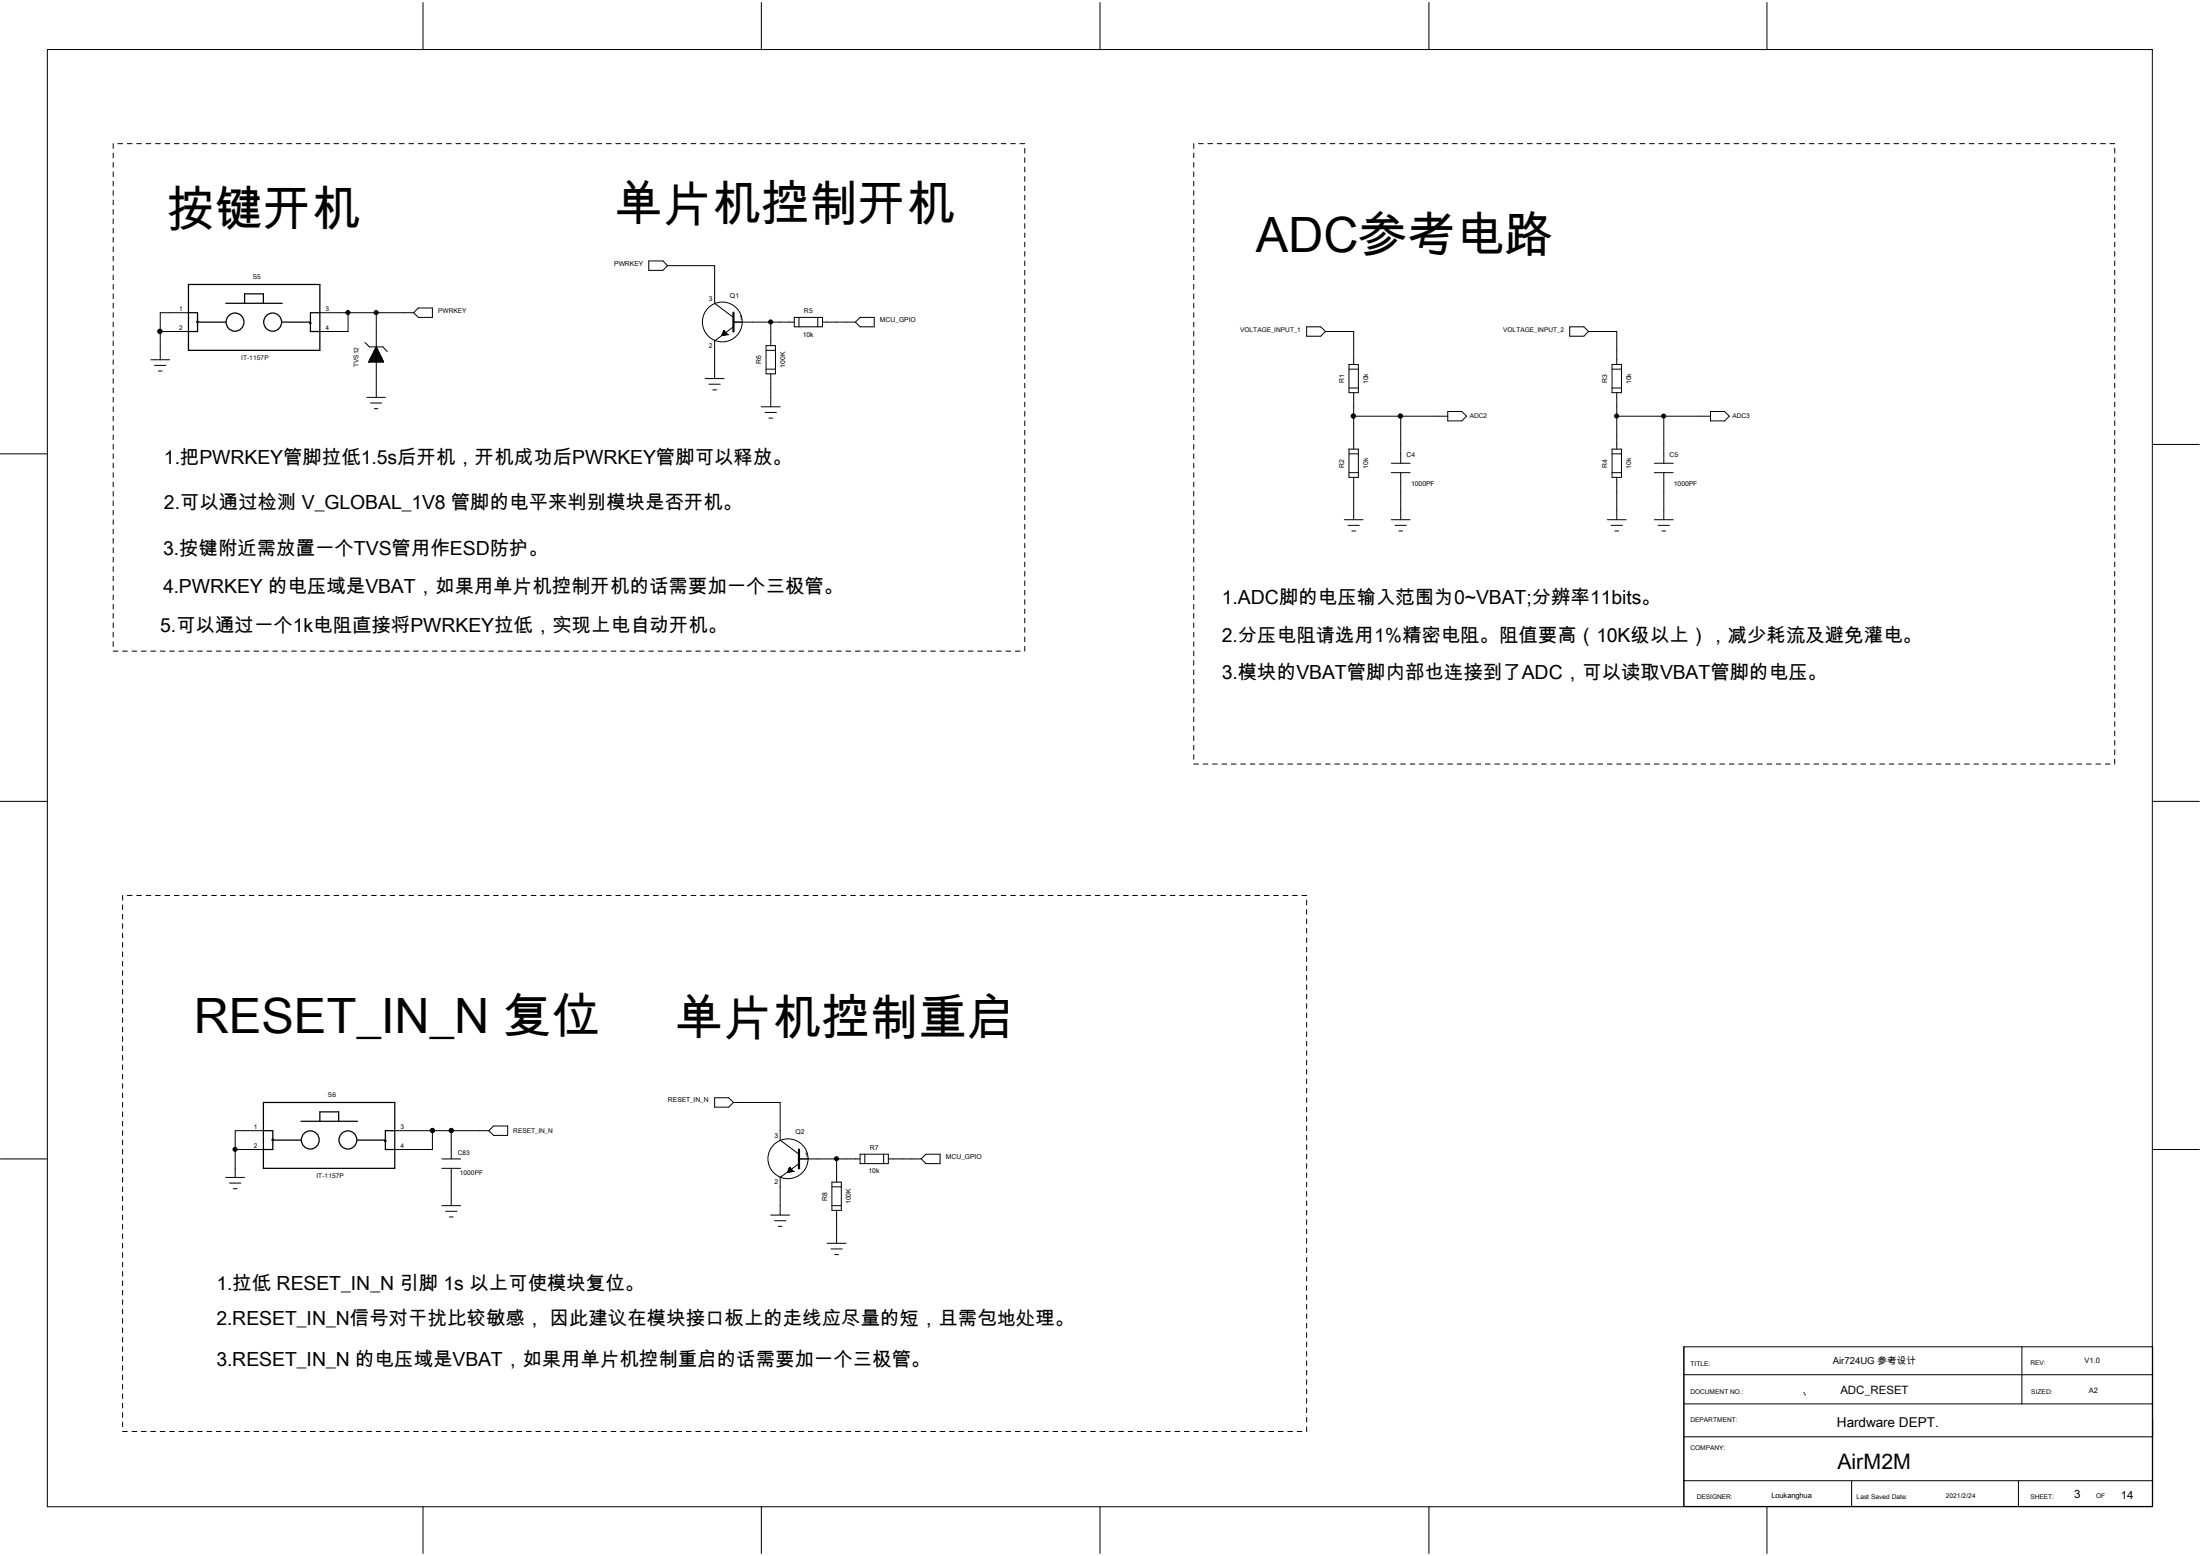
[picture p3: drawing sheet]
<svg xmlns="http://www.w3.org/2000/svg" width="297mm" height="210mm" viewBox="0 0 297 210" stroke-linecap="round" stroke-linejoin="round" font-family="sans-serif">
<g fill="none" stroke="#000" stroke-width=".14">
<path d="M6.4 6.7h284.2v196.7h-284.2zM15.3 19.4v.6M15.9 19.4h.7M17.2 19.4h.6M18.5 19.4h.6M19.7 19.4h.7M21 19.4h.6M22.3 19.4h.6M23.5 19.4h.7M24.8 19.4h.6M26 19.4h.7M27.3 19.4h.6"/>
<path d="M28.6 19.4h.6M29.8 19.4h.7M31.1 19.4h.6M32.4 19.4h.6M33.7 19.4h.6M34.9 19.4h.7M36.2 19.4h.6M37.5 19.4h.6M38.7 19.4h.7M40 19.4h.6M41.3 19.4h.6M42.5 19.4h.7"/>
<path d="M43.8 19.4h.6M45.1 19.4h.6M46.4 19.4h.6M47.6 19.4h.7M48.9 19.4h.6M50.2 19.4h.6M51.4 19.4h.6M52.7 19.4h.6M53.9 19.4h.7M55.2 19.4h.6M56.5 19.4h.6M57.1 .3v6.4"/>
<path d="M57.7 19.4h.7M59 19.4h.6M60.3 19.4h.6M61.6 19.4h.6M62.8 19.4h.7M64.1 19.4h.6M65.4 19.4h.6M66.6 19.4h.7M67.9 19.4h.6M69.2 19.4h.6M70.4 19.4h.7M71.7 19.4h.6"/>
<path d="M73 19.4h.6M74.3 19.4h.6M75.5 19.4h.7M76.8 19.4h.6M78.1 19.4h.6M79.3 19.4h.7M80.6 19.4h.6M81.9 19.4h.6M83.1 19.4h.7M84.4 19.4h.6M85.7 19.4h.6M87 19.4h.6"/>
<path d="M88.2 19.4h.7M89.5 19.4h.6M90.8 19.4h.6M92 19.4h.7M93.3 19.4h.6M94.6 19.4h.6M95.8 19.4h.7M97.1 19.4h.6M98.4 19.4h.6M99.7 19.4h.6M100.9 19.4h.7M102.2 19.4h.6"/>
<path d="M102.8 .3v6.4M103.4 19.4h.7M104.7 19.4h.6M106 19.4h.6M107.2 19.4h.7M108.5 19.4h.6M109.8 19.4h.6M111 19.4h.7M112.3 19.4h.6M113.6 19.4h.6M114.9 19.4h.6M116.1 19.4h.7"/>
<path d="M117.4 19.4h.6M118.7 19.4h.6M119.9 19.4h.7M121.2 19.4h.6M122.5 19.4h.6M123.7 19.4h.7M125 19.4h.6M126.3 19.4h.6M127.6 19.4h.6M128.8 19.4h.7M130.1 19.4h.6M131.4 19.4h.6"/>
<path d="M132.6 19.4h.7M133.9 19.4h.6M135.2 19.4h.6M136.4 19.4h.7M137.7 19.4h.6M148.5 .3v6.4M161.2 19.4v.6M161.8 19.4h.6M163.1 19.4h.6M164.3 19.4h.7M165.6 19.4h.6M166.9 19.4h.6"/>
<path d="M168.1 19.4h.7M169.4 19.4h.7M170.7 19.4h.6M172 19.4h.6M173.2 19.4h.7M174.5 19.4h.6M175.8 19.4h.6M177 19.4h.7M178.3 19.4h.6M179.6 19.4h.6M180.8 19.4h.7M182.1 19.4h.7"/>
<path d="M183.4 19.4h.6M184.7 19.4h.6M185.9 19.4h.7M187.2 19.4h.6M188.5 19.4h.6M189.7 19.4h.7M191 19.4h.6M192.3 19.4h.6M192.9 .3v6.4M193.5 19.4h.7M194.8 19.4h.7M196.1 19.4h.6"/>
<path d="M197.4 19.4h.6M198.6 19.4h.7M199.9 19.4h.6M201.2 19.4h.6M202.4 19.4h.7M203.7 19.4h.6M204.9 19.4h.7M206.2 19.4h.6M207.5 19.4h.6M208.7 19.4h.7M210 19.4h.7M211.3 19.4h.6"/>
<path d="M212.6 19.4h.6M213.8 19.4h.7M215.1 19.4h.6M216.4 19.4h.6M217.6 19.4h.7M218.9 19.4h.6M220.2 19.4h.6M221.4 19.4h.7M222.7 19.4h.7M224 19.4h.6M225.3 19.4h.6M226.5 19.4h.7"/>
<path d="M227.8 19.4h.6M229 19.4h.7M230.3 19.4h.6M231.6 19.4h.6M232.8 19.4h.7M234.1 19.4h.6M235.4 19.4h.6M236.6 19.4h.7M237.9 19.4h.6M238.5 .3v6.4M239.2 19.4h.6M240.5 19.4h.6"/>
<path d="M241.7 19.4h.7M243 19.4h.6M244.3 19.4h.6M245.5 19.4h.7M246.8 19.4h.6M248.1 19.4h.6M249.3 19.4h.7M250.6 19.4h.6M251.9 19.4h.6M253.2 19.4h.6M254.4 19.4h.7M255.7 19.4h.6"/>
<path d="M257 19.4h.6M258.2 19.4h.7M259.5 19.4h.6M260.8 19.4h.6M262 19.4h.7M263.3 19.4h.6M264.6 19.4h.6M265.9 19.4h.6M267.1 19.4h.7M268.4 19.4h.6M269.7 19.4h.6M270.9 19.4h.7"/>
<path d="M272.2 19.4h.6M273.5 19.4h.6M274.7 19.4h.7M276 19.4h.6M277.3 19.4h.6M278.6 19.4h.6M279.8 19.4h.6M281.1 19.4h.6M282.3 19.4h.7M283.6 19.4h.6M284.9 19.4h.6M15.3 20.7v.6"/>
<path d="M15.3 21.9v.7M15.3 23.2v.6M15.3 24.5v.6M15.3 25.7v.7M15.3 27v.6M15.3 28.3v.6M15.3 29.5v.7M15.3 30.8v.7M15.3 32v.7M15.3 33.3v.7M15.3 34.6v.6M15.3 35.9v.6"/>
<path d="M15.3 37.1v.7M15.3 38.4v.6M15.3 39.7v.6M87.6 35.2h1.9l.6 .7-.6 .6h-1.9zM90.1 35.9h6.4v5l2.5 1.9M138.3 20v.7M138.3 21.3v.6M138.3 22.6v.6M138.3 23.8v.7M138.3 25.1v.6M138.3 26.4v.6M138.3 27.6v.7"/>
<path d="M138.3 28.9v.6M138.3 30.2v.6M138.3 31.5v.5M138.3 32.7v.6M138.3 34v.6M138.3 35.2v.7M138.3 36.5v.6M138.3 37.8v.6M138.3 39v.7M161.2 20.7v.6M161.2 21.9v.7M161.2 23.2v.6"/>
<path d="M161.2 24.5v.6M161.2 25.7v.7M161.2 27v.6M161.2 28.3v.6M161.2 29.5v.7M161.2 30.8v.7M161.2 32v.7M161.2 33.3v.7M161.2 34.6v.6M161.2 35.9v.6M161.2 37.1v.7M161.2 38.4v.6"/>
<path d="M161.2 39.7v.6M285.5 20v.7M285.5 21.3v.6M285.5 22.6v.6M285.5 23.8v.7M285.5 25.1v.6M285.5 26.4v.6M285.5 27.6v.7M285.5 28.9v.6M285.5 30.2v.6M285.5 31.5v.5M285.5 32.7v.6"/>
<path d="M285.5 34v.6M285.5 35.2v.7M285.5 36.5v.6M285.5 37.8v.6M285.5 39v.7M15.3 40.9v.7M15.3 42.2v.6M15.3 43.5v.6M15.3 44.7v.7M15.3 46v.7M15.3 47.3v.6M15.3 48.6v.6"/>
<path d="M15.3 49.8v.7M15.3 51.1v.6M15.3 52.4v.6M15.3 53.6v.7M15.3 54.9v.6M15.3 56.2v.6M15.3 57.4v.7M15.3 58.7v.7M15.3 60v.6M20.4 48.6h2.5M20.9 49.3h1.5M21.4 50.1h.5"/>
<path d="M21.6 44.7h3.8M25.4 42.2h-3.8v6.4M43.2 42.2h12.6M47 42.2v2.5h-3.8M49.3 46.2l.6 .6h1.8l.6 .7M49.5 53.6h2.5M50 54.4h1.5M50.5 55.2h.5M50.8 42.2v4.6M50.8 48.9v4.7M56.5 41.6h1.9v1.2h-1.9l-.7-.6zM95.2 51.1h2.5"/>
<path d="M95.7 51.9h1.5M96.2 52.6h.5M97.5 45.1h.7M97.5 45.2v.1M97.6 45h.5M97.6 44.9h.4M97.6 44.8v.5M97.7 44.7h.1M97.7 44.6h.1M97.7 44.6l.6 .6M97.7 44.6l-.2 .7 .8-.1M97.7 44.7v.6h-.2"/>
<path d="M97.9 44.8v.5M98 44.9v.3M98.1 45v.2M98.3 45.2h.1M99 43.5h8.2M99 44.1l-2.5 1.9v5.1M102.8 54.9h2.5M103.3 55.7h1.5M103.4 49.8h1.3M103.4 46.7h1.3v3.8h-1.3zM103.4 47.3h1.3M103.8 56.4h.5"/>
<path d="M104.1 43.5v3.2M104.1 50.5v4.4M107.2 42.8h3.8v1.3h-3.8zM107.9 42.8v1.3M110.4 42.8v1.3M111 43.5h4.5M116.1 42.8h1.9v1.3h-1.9l-.6-.6zM138.3 40.3v.6M138.3 41.6v.6M138.3 42.8v.7M138.3 44.1v.6M138.3 45.4v.6"/>
<path d="M138.3 46.7v.6M138.3 47.9v.7M138.3 49.2v.6M138.3 50.5v.6M138.3 51.7v.7M138.3 53v.6M138.3 54.3v.6M138.3 55.5v.7M138.3 56.8v.6M138.3 58.1v.6M138.3 59.4v.6M161.2 40.9v.7"/>
<path d="M161.2 42.2v.6M161.2 43.5v.6M161.2 44.7v.7M161.2 46v.7M161.2 47.3v.6M161.2 48.6v.6M161.2 49.8v.7M161.2 51.1v.6M161.2 52.4v.6M161.2 53.6v.7M161.2 54.9v.6M161.2 56.2v.6"/>
<path d="M161.2 57.4v.7M161.2 58.7v.7M161.2 60v.6M176.4 44.1h1.9l.6 .6-.6 .7h-1.9zM178.9 44.7h3.9v4.5M182.1 49.2h1.3v3.8h-1.3zM182.1 52.4h1.3M182.1 49.8h1.3M182.8 53v7.6M182.8 56.2h12.7M189.1 56.2v6.3M195.5 55.5h1.9l.6 .7-.6 .6h-1.9z"/>
<path d="M211.9 44.1h1.9l.7 .6-.7 .7h-1.9zM214.5 44.7h3.8v4.5M217.6 49.2h1.3v3.8h-1.3zM217.6 52.4h1.3M217.6 49.8h1.3M218.3 53v7.6M218.3 56.2h12.6M224.6 56.2v6.3M230.9 55.5h1.9l.7 .7-.7 .6h-1.9zM285.5 40.3v.6M285.5 41.6v.6M285.5 42.8v.7"/>
<path d="M285.5 44.1v.6M285.5 45.4v.6M285.5 46.7v.6M285.5 47.9v.7M285.5 49.2v.6M285.5 50.5v.6M285.5 51.7v.7M285.5 53v.6M285.5 54.3v.6M285.5 55.5v.7M285.5 56.8v.6M285.5 58.1v.6"/>
<path d="M285.5 59.4v.6M290.6 60h6.3M0 61.3h6.4M15.3 61.3v.6M15.3 62.5v.7M15.3 63.8v.6M15.3 65.1v.6M15.3 66.3v.7M15.3 67.6v.6M15.3 68.9v.6M15.3 70.1v.7M15.3 71.4v.7"/>
<path d="M15.3 72.7v.6M15.3 74v.6M15.3 75.2v.7M15.3 76.5v.6M15.3 77.8v.6M15.3 79v.7M138.3 60.6v.7M138.3 61.9v.6M138.3 63.2v.6M138.3 64.4v.7M138.3 65.7v.6M138.3 67v.6"/>
<path d="M138.3 68.2v.7M138.3 69.5v.6M138.3 70.8v.6M138.3 72.1v.6M138.3 73.3v.7M138.3 74.6v.6M138.3 75.9v.6M138.3 77.1v.7M138.3 78.4v.6M138.3 79.7v.6M161.2 61.3v.6M161.2 62.5v.7"/>
<path d="M161.2 63.8v.6M161.2 65.1v.6M161.2 66.3v.7M161.2 67.6v.6M161.2 68.9v.6M161.2 70.1v.7M161.2 71.4v.7M161.2 72.7v.6M161.2 74v.6M161.2 75.2v.7M161.2 76.5v.6M161.2 77.8v.6"/>
<path d="M161.2 79v.7M181.5 70.1h2.5M182 70.9h1.5M182.1 61.3h1.3M182.1 60.6h1.3v3.8h-1.3zM182.1 63.8h1.3M182.5 71.7h.5M182.8 64.4v5.7M187.8 63.8h2.6M187.8 62.5h2.6M187.8 70.1h2.6M188.3 70.9h1.6"/>
<path d="M188.8 71.7h.6M189.1 63.8v6.3M217 70.1h2.5M217.5 70.9h1.5M217.6 61.3h1.3M217.6 60.6h1.3v3.8h-1.3zM217.6 63.8h1.3M218 71.7h.5M218.3 64.4v5.7M223.4 63.8h2.5M223.4 62.5h2.5M223.4 70.1h2.5"/>
<path d="M223.9 70.9h1.5M224.4 71.7h.5M224.6 63.8v6.3M285.5 60.6v.7M285.5 61.9v.6M285.5 63.2v.6M285.5 64.4v.7M285.5 65.7v.6M285.5 67v.6M285.5 68.2v.7M285.5 69.5v.6M285.5 70.8v.6"/>
<path d="M285.5 72.1v.6M285.5 73.3v.7M285.5 74.6v.6M285.5 75.9v.6M285.5 77.1v.7M285.5 78.4v.6M285.5 79.7v.6M15.3 80.3v.6M15.3 81.6v.6M15.3 82.8v.6M15.3 84.1v.6M15.3 85.3v.7"/>
<path d="M15.3 86.6v.6M15.3 87.9h.6M16.6 87.9h.6M17.8 87.9h.7M19.1 87.9h.6M20.4 87.9h.6M21.6 87.9h.7M22.9 87.9h.6M24.2 87.9h.6M25.4 87.9h.6M26.7 87.9h.6M27.9 87.9h.7"/>
<path d="M29.2 87.9h.6M30.5 87.9h.6M31.7 87.9h.7M33 87.9h.7M34.3 87.9h.6M35.6 87.9h.6M36.8 87.9h.7M38.1 87.9h.6M39.4 87.9h.6M40.6 87.9h.7M41.9 87.9h.6M43.2 87.9h.6"/>
<path d="M44.4 87.9h.7M45.7 87.9h.7M47 87.9h.6M48.3 87.9h.6M49.5 87.9h.7M50.8 87.9h.6M52 87.9h.7M53.3 87.9h.6M54.6 87.9h.6M55.8 87.9h.7M57.1 87.9h.6M58.4 87.9h.6"/>
<path d="M59.6 87.9h.7M60.9 87.9h.7M62.2 87.9h.6M63.5 87.9h.6M64.7 87.9h.7M66 87.9h.6M67.3 87.9h.6M68.5 87.9h.7M69.8 87.9h.6M71.1 87.9h.6M72.3 87.9h.7M73.6 87.9h.7"/>
<path d="M74.9 87.9h.6M76.2 87.9h.6M77.4 87.9h.7M78.7 87.9h.6M80 87.9h.6M81.2 87.9h.7M82.5 87.9h.6M83.8 87.9h.6M85 87.9h.7M86.3 87.9h.7M87.6 87.9h.6M88.9 87.9h.6"/>
<path d="M90.1 87.9h.7M91.4 87.9h.6M92.7 87.9h.6M93.9 87.9h.7M95.2 87.9h.6M96.5 87.9h.6M97.7 87.9h.7M99 87.9h.7M100.3 87.9h.6M101.6 87.9h.6M102.8 87.9h.6M104.1 87.9h.6"/>
<path d="M105.3 87.9h.7M106.6 87.9h.6M107.9 87.9h.6M109.1 87.9h.7M110.4 87.9h.6M111.7 87.9h.6M112.9 87.9h.7M114.2 87.9h.7M115.5 87.9h.6M116.8 87.9h.6M118 87.9h.7M119.3 87.9h.6"/>
<path d="M120.6 87.9h.6M121.8 87.9h.7M123.1 87.9h.6M124.4 87.9h.6M125.6 87.9h.7M126.9 87.9h.7M128.2 87.9h.6M129.5 87.9h.6M130.7 87.9h.7M132 87.9h.6M133.3 87.9h.6M134.5 87.9h.7"/>
<path d="M135.8 87.9h.6M137.1 87.9h.6M138.3 80.9v.7M138.3 82.2v.6M138.3 83.4v.7M138.3 84.7v.6M138.3 86v.6M138.3 87.2v.7M161.2 80.3v.6M161.2 81.6v.6M161.2 82.8v.6M161.2 84.1v.6"/>
<path d="M161.2 85.3v.7M161.2 86.6v.6M161.2 87.9v.6M161.2 89.2v.6M161.2 90.4v.7M161.2 91.7v.6M161.2 93v.6M161.2 94.2v.7M161.2 95.5v.6M161.2 96.8v.6M161.2 98v.7M161.2 99.3v.6"/>
<path d="M285.5 80.9v.7M285.5 82.2v.6M285.5 83.4v.7M285.5 84.7v.6M285.5 86v.6M285.5 87.2v.7M285.5 88.5v.7M285.5 89.8v.6M285.5 91.1v.6M285.5 92.3v.7M285.5 93.6v.6M285.5 94.9v.6"/>
<path d="M285.5 96.1v.7M285.5 97.4v.6M285.5 98.7v.6M285.5 99.9v.7M0 108.2h6.4M161.2 100.6v.6M161.2 101.9v.6M161.2 103.1h.6M162.4 103.1h.7M163.7 103.1h.6M165 103.1h.6M166.2 103.1h.7"/>
<path d="M167.5 103.1h.6M168.8 103.1h.6M170.1 103.1h.6M171.3 103.1h.7M172.6 103.1h.6M173.9 103.1h.6M175.1 103.1h.7M176.4 103.1h.6M177.7 103.1h.6M178.9 103.1h.7M180.2 103.1h.6M181.5 103.1h.6"/>
<path d="M182.8 103.1h.6M184 103.1h.7M185.3 103.1h.6M186.6 103.1h.6M187.8 103.1h.7M189.1 103.1h.6M190.4 103.1h.6M191.6 103.1h.7M192.9 103.1h.6M194.2 103.1h.6M195.5 103.1h.6M196.7 103.1h.7"/>
<path d="M198 103.1h.6M199.3 103.1h.6M200.5 103.1h.7M201.8 103.1h.6M203.1 103.1h.6M204.3 103.1h.6M205.6 103.1h.6M206.8 103.1h.7M208.1 103.1h.6M209.4 103.1h.6M210.7 103.1h.6M211.9 103.1h.7"/>
<path d="M213.2 103.1h.6M214.5 103.1h.6M215.7 103.1h.7M217 103.1h.6M218.3 103.1h.6M219.5 103.1h.7M220.8 103.1h.6M222.1 103.1h.6M223.4 103.1h.6M224.6 103.1h.7M225.9 103.1h.6M227.2 103.1h.6"/>
<path d="M228.4 103.1h.6M229.7 103.1h.6M230.9 103.1h.7M232.2 103.1h.6M233.5 103.1h.6M234.7 103.1h.7M236 103.1h.6M237.3 103.1h.6M238.5 103.1h.7M239.8 103.1h.7M241.1 103.1h.6M242.4 103.1h.6"/>
<path d="M243.6 103.1h.7M244.9 103.1h.6M246.2 103.1h.6M247.4 103.1h.7M248.7 103.1h.6M250 103.1h.6M251.2 103.1h.7M252.5 103.1h.7M253.8 103.1h.6M255.1 103.1h.6M256.3 103.1h.7M257.6 103.1h.6"/>
<path d="M258.9 103.1h.6M260.1 103.1h.7M261.4 103.1h.6M262.7 103.1h.6M263.9 103.1h.7M265.2 103.1h.7M266.5 103.1h.6M267.8 103.1h.6M269 103.1h.7M270.3 103.1h.6M271.6 103.1h.6M272.8 103.1h.7"/>
<path d="M274.1 103.1h.6M275.4 103.1h.6M276.6 103.1h.7M277.9 103.1h.7M279.2 103.1h.6M280.4 103.1h.7M281.7 103.1h.6M283 103.1h.6M284.2 103.1h.7M285.5 101.2v.7M285.5 102.5v.6M290.6 108.2h6.3"/>
<path d="M16.6 120.9v.6M16.6 122.1v.7M16.6 123.4v.6M16.6 124.7v.6M16.6 125.9v.7M16.6 127.2v.6M16.6 128.5v.6M16.6 129.8v.6M16.6 131v.7M16.6 132.3v.6M16.6 133.6v.6M16.6 134.8v.7"/>
<path d="M16.6 136.1v.6M16.6 137.4v.6M16.6 138.6v.7M16.6 139.9v.6M17.2 120.9h.6M18.5 120.9h.6M19.7 120.9h.7M21 120.9h.6M22.3 120.9h.6M23.5 120.9h.7M24.8 120.9h.6M26 120.9h.7"/>
<path d="M27.3 120.9h.6M28.6 120.9h.6M29.8 120.9h.7M31.1 120.9h.6M32.4 120.9h.6M33.7 120.9h.6M34.9 120.9h.7M36.2 120.9h.6M37.5 120.9h.6M38.7 120.9h.7M40 120.9h.6M41.3 120.9h.6"/>
<path d="M42.5 120.9h.7M43.8 120.9h.6M45.1 120.9h.6M46.4 120.9h.6M47.6 120.9h.7M48.9 120.9h.6M50.2 120.9h.6M51.4 120.9h.6M52.7 120.9h.6M53.9 120.9h.7M55.2 120.9h.6M56.5 120.9h.6"/>
<path d="M57.7 120.9h.7M59 120.9h.6M60.3 120.9h.6M61.6 120.9h.6M62.8 120.9h.7M64.1 120.9h.6M65.4 120.9h.6M66.6 120.9h.7M67.9 120.9h.6M69.2 120.9h.6M70.4 120.9h.7M71.7 120.9h.6"/>
<path d="M73 120.9h.6M74.3 120.9h.6M75.5 120.9h.7M76.8 120.9h.6M78.1 120.9h.6M79.3 120.9h.7M80.6 120.9h.6M81.9 120.9h.6M83.1 120.9h.7M84.4 120.9h.6M85.7 120.9h.6M87 120.9h.6"/>
<path d="M88.2 120.9h.7M89.5 120.9h.6M90.8 120.9h.6M92 120.9h.7M93.3 120.9h.6M94.6 120.9h.6M95.8 120.9h.7M97.1 120.9h.6M98.4 120.9h.6M99.7 120.9h.6M100.9 120.9h.7M102.2 120.9h.6"/>
<path d="M103.4 120.9h.7M104.7 120.9h.6M106 120.9h.6M107.2 120.9h.7M108.5 120.9h.6M109.8 120.9h.6M111 120.9h.7M112.3 120.9h.6M113.6 120.9h.6M114.9 120.9h.6M116.1 120.9h.7M117.4 120.9h.6"/>
<path d="M118.7 120.9h.6M119.9 120.9h.7M121.2 120.9h.6M122.5 120.9h.6M123.7 120.9h.7M125 120.9h.6M126.3 120.9h.6M127.6 120.9h.6M128.8 120.9h.7M130.1 120.9h.6M131.4 120.9h.6M132.6 120.9h.7"/>
<path d="M133.9 120.9h.6M135.2 120.9h.6M136.4 120.9h.7M137.7 120.9h.6M139 120.9h.6M140.3 120.9h.6M141.5 120.9h.7M142.8 120.9h.6M144.1 120.9h.6M145.3 120.9h.7M146.6 120.9h.6M147.9 120.9h.6"/>
<path d="M149.1 120.9h.7M150.4 120.9h.6M151.7 120.9h.6M152.9 120.9h.6M154.2 120.9h.6M155.4 120.9h.7M156.7 120.9h.7M158 120.9h.6M159.3 120.9h.6M160.5 120.9h.7M161.8 120.9h.6M163.1 120.9h.6"/>
<path d="M164.3 120.9h.7M165.6 120.9h.6M166.9 120.9h.6M168.1 120.9h.7M169.4 120.9h.7M170.7 120.9h.6M172 120.9h.6M173.2 120.9h.7M174.5 120.9h.6M175.8 120.9h.6M176.4 121.5v.6M176.4 122.8v.6"/>
<path d="M176.4 124v.7M176.4 125.3v.6M176.4 126.6v.6M176.4 127.8v.7M176.4 129.1v.7M176.4 130.4v.6M176.4 131.7v.6M176.4 132.9v.7M176.4 134.2v.6M176.4 135.5v.6M176.4 136.7v.7M176.4 138v.6"/>
<path d="M176.4 139.3v.6M0 156.4h6.4M16.6 141.2v.6M16.6 142.5v.6M16.6 143.7v.7M16.6 145v.6M16.6 146.3v.6M16.6 147.5v.7M16.6 148.8v.6M16.6 150.1v.6M16.6 151.3v.7M16.6 152.6v.6"/>
<path d="M16.6 153.9v.6M16.6 155.2v.6M16.6 156.4v.7M16.6 157.7v.6M16.6 158.9v.7M30.5 158.9h2.5M31 159.7h1.5M31.7 155.2h3.9M35.6 152.6h-3.9v6.3M53.3 152.6h12.7M58.4 152.6v2.6h-5.1M59.6 156.4h2.6"/>
<path d="M59.6 157.7h2.6M60.9 152.6v3.8M60.9 157.7v5M66 152.6l.6-.6h1.9v1.2h-1.9zM96.5 148.2h1.9l.6 .6-.6 .6h-1.9zM99 148.8h6.3v5.1l2.6 1.9M106.3 158.2h.3M106.3 158.1v.1M106.4 158.1h.7M106.4 157.9h.6M106.5 157.8h.3M106.5 157.8v.4"/>
<path d="M106.5 157.7h.2M106.6 157.6h.1M106.6 157.6l.5 .5M106.6 157.6l-.3 .6 .8-.1M106.6 157.6v.6M106.7 157.7v.5M106.8 157.9v.3M107 158v.1M107.1 158.1h.1M107.9 156.4h8.2M107.9 157.1l-2.6 1.8v5.1M112.3 159.6h1.3v3.8h-1.3z"/>
<path d="M112.9 156.4v3.2M116.1 155.8h3.8v1.3h-3.8zM116.8 155.8v1.3M119.3 155.8v1.3M119.9 156.4h4.5M125 155.8h1.9v1.3h-1.9l-.6-.7zM176.4 140.5v.7M176.4 141.8v.7M176.4 143.1v.6M176.4 144.4v.6M176.4 145.6v.7M176.4 146.9v.6"/>
<path d="M176.4 148.2v.6M176.4 149.4v.7M176.4 150.7v.6M176.4 152v.6M176.4 153.2v.7M176.4 154.5v.7M176.4 155.8v.6M176.4 157.1v.6M176.4 158.3v.6M176.4 159.6v.6M290.6 155.2h6.3M16.6 160.2v.6"/>
<path d="M16.6 161.5v.6M16.6 162.7v.7M16.6 164v.6M16.6 165.3v.6M16.6 166.5v.7M16.6 167.8v.6M16.6 169.1v.6M16.6 170.3v.7M16.6 171.6v.7M16.6 172.9v.6M16.6 174.2v.6M16.6 175.4v.7"/>
<path d="M16.6 176.7v.6M16.6 178v.6M16.6 179.2v.7M31.5 160.4h.5M59.6 162.7h2.6M60.2 163.5h1.5M60.7 164.3h.5M104.1 164h2.5M104.6 164.8h1.5M105.1 165.5h.5M111.7 167.8h2.5M112.2 168.6h1.5"/>
<path d="M112.3 162.7h1.3M112.3 160.2h1.3M112.7 169.3h.5M112.9 163.4v4.4M176.4 160.8v.7M176.4 162.1v.6M176.4 163.4v.6M176.4 164.6v.7M176.4 165.9v.6M176.4 167.2v.6M176.4 168.4v.7M176.4 169.7v.6"/>
<path d="M176.4 171v.6M176.4 172.3v.6M176.4 173.5v.7M176.4 174.8v.6M176.4 176.1v.6M176.4 177.3v.7M176.4 178.6v.6M176.4 179.9v.6M16.6 180.5v.6M16.6 181.8v.6M16.6 183v.7M16.6 184.3v.7"/>
<path d="M16.6 185.6v.6M16.6 186.9v.6M16.6 188.1v.7M16.6 189.4v.6M16.6 190.7v.6M16.6 191.9v.7M16.6 193.2h.6M17.8 193.2h.7M19.1 193.2h.6M20.4 193.2h.6M21.6 193.2h.7M22.9 193.2h.6"/>
<path d="M24.2 193.2h.6M25.4 193.2h.6M26.7 193.2h.6M27.9 193.2h.7M29.2 193.2h.6M30.5 193.2h.6M31.7 193.2h.7M33 193.2h.7M34.3 193.2h.6M35.6 193.2h.6M36.8 193.2h.7M38.1 193.2h.6"/>
<path d="M39.4 193.2h.6M40.6 193.2h.7M41.9 193.2h.6M43.2 193.2h.6M44.4 193.2h.7M45.7 193.2h.7M47 193.2h.6M48.3 193.2h.6M49.5 193.2h.7M50.8 193.2h.6M52 193.2h.7M53.3 193.2h.6"/>
<path d="M54.6 193.2h.6M55.8 193.2h.7M57.1 193.2h.6M58.4 193.2h.6M59.6 193.2h.7M60.9 193.2h.7M62.2 193.2h.6M63.5 193.2h.6M64.7 193.2h.7M66 193.2h.6M67.3 193.2h.6M68.5 193.2h.7"/>
<path d="M69.8 193.2h.6M71.1 193.2h.6M72.3 193.2h.7M73.6 193.2h.7M74.9 193.2h.6M76.2 193.2h.6M77.4 193.2h.7M78.7 193.2h.6M80 193.2h.6M81.2 193.2h.7M82.5 193.2h.6M83.8 193.2h.6"/>
<path d="M85 193.2h.7M86.3 193.2h.7M87.6 193.2h.6M88.9 193.2h.6M90.1 193.2h.7M91.4 193.2h.6M92.7 193.2h.6M93.9 193.2h.7M95.2 193.2h.6M96.5 193.2h.6M97.7 193.2h.7M99 193.2h.7"/>
<path d="M100.3 193.2h.6M101.6 193.2h.6M102.8 193.2h.6M104.1 193.2h.6M105.3 193.2h.7M106.6 193.2h.6M107.9 193.2h.6M109.1 193.2h.7M110.4 193.2h.6M111.7 193.2h.6M112.9 193.2h.7M114.2 193.2h.7"/>
<path d="M115.5 193.2h.6M116.8 193.2h.6M118 193.2h.7M119.3 193.2h.6M120.6 193.2h.6M121.8 193.2h.7M123.1 193.2h.6M124.4 193.2h.6M125.6 193.2h.7M126.9 193.2h.7M128.2 193.2h.6M129.5 193.2h.6"/>
<path d="M130.7 193.2h.7M132 193.2h.6M133.3 193.2h.6M134.5 193.2h.7M135.8 193.2h.6M137.1 193.2h.6M138.3 193.2h.7M139.6 193.2h.7M140.9 193.2h.6M142.2 193.2h.6M143.4 193.2h.7M144.7 193.2h.6"/>
<path d="M146 193.2h.6M147.2 193.2h.7M148.5 193.2h.6M149.8 193.2h.6M151 193.2h.7M152.3 193.2h.6M153.5 193.2h.7M154.8 193.2h.6M156.1 193.2h.6M157.4 193.2h.6M158.6 193.2h.7M159.9 193.2h.6"/>
<path d="M161.2 193.2h.6M162.4 193.2h.7M163.7 193.2h.6M165 193.2h.6M166.2 193.2h.7M167.5 193.2h.6M168.8 193.2h.6M170.1 193.2h.6M171.3 193.2h.7M172.6 193.2h.6M173.9 193.2h.6M175.1 193.2h.7"/>
<path d="M176.4 181.1v.7M176.4 182.4v.6M176.4 183.7v.6M176.4 185v.6M176.4 186.2v.7M176.4 187.5v.6M176.4 188.8v.6M176.4 190v.7M176.4 191.3v.6M176.4 192.6v.6M227.3 199.9h63.3M227.3 185.5h63.3"/>
<path d="M227.3 189.5h63.3M227.3 181.8h63.3v21.5h-63.3zM227.3 193.9h63.3M243.5 188h.1M243.6 188.3h.1M250 199.9v3.4M272.5 199.9v3.4M273 181.8v7.7M57.1 203.4v6.3M102.8 203.4v6.3M148.5 203.4v6.3M192.9 203.4v6.3"/>
<path d="M238.5 203.4v6.3"/>
<circle cx="97.5" cy="43.5" r="2.69"/>
<circle cx="106.4" cy="156.4" r="2.7"/>
</g>
<g fill="none" stroke="#000" stroke-width=".17">
<path d="M25.4 38.4h17.8v8.9h-17.8zM25.4 42.2h1.3v2.5h-1.3M26.7 43.5h3.8M30.5 40.9h7.6M33 40.9v-1.2h2.6v1.2M38.1 43.5h3.8M43.2 42.2h-1.3v2.5h1.3M49.8 48.9h.1M49.8 48.8h1.9M50 48.6h1.6M50 48.5v.4M50 48.4h1.6"/>
<path d="M50.1 48.2h1.4M50.1 48.2v.7M50.2 48h1.2M50.3 47.9h1M50.3 47.8v1.1M50.4 47.7h.8M50.5 47.5h.6M50.5 47.5v1.4M50.5 47.3h.5M50.6 47.2h.3M50.7 47.1v1.8M50.7 47h.1"/>
<path d="M50.8 46.8l1 2.1h-2zM50.8 46.9v2M51 47.3v1.6M51.2 47.6v1.3M51.4 48v.9M51.5 48.3v.6M51.7 48.7v.2M35.6 148.8h17.7v8.9h-17.7zM35.6 152.6h1.2v2.6h-1.2M36.8 153.9h3.8M40.6 151.3h7.7M43.2 151.3v-1.2h2.5v1.2"/>
<path d="M48.3 153.9h3.7M53.3 152.6h-1.3v2.6h1.3"/>
<circle cx="31.7" cy="43.5" r="1.22"/>
<circle cx="36.8" cy="43.5" r="1.22"/>
<circle cx="41.9" cy="153.9" r="1.22"/>
<circle cx="47" cy="153.9" r="1.22"/>
</g>
<path d="M26.6 43.4h.1l-.1 .1zM41.8 43.5h.1v.2zM36.8 153.8h.1l-.1 .1zM52 153.9l.1 .1-.1 .1z" fill="none" stroke="#000" stroke-width=".21"/>
<path d="M99 42.2v2.5M107.9 155.2v2.5" fill="none" stroke="#000" stroke-width=".3"/>
<g fill="#000" stroke="#000" stroke-width=".14">
<circle cx="21.6" cy="44.7" r=".3"/>
<circle cx="47" cy="42.2" r=".28"/>
<circle cx="50.8" cy="42.2" r=".28"/>
<circle cx="104" cy="43.5" r=".28"/>
<circle cx="182.7" cy="56.2" r=".3"/>
<circle cx="189.1" cy="56.2" r=".3"/>
<circle cx="218.2" cy="56.2" r=".28"/>
<circle cx="224.6" cy="56.2" r=".28"/>
<circle cx="31.7" cy="155.1" r=".28"/>
<circle cx="58.4" cy="152.6" r=".3"/>
<circle cx="60.9" cy="152.6" r=".3"/>
<circle cx="112.9" cy="156.4" r=".28"/>
</g>
<g font-size="6.6">
<text x="83" y="29.8">单片机控制开机</text>
<text x="22.4" y="30.6">按键开机</text>
<text x="169.5" y="34.1">ADC参考电路</text>
<text x="26.2" y="139.4">RESET_IN_N 复位</text>
<text x="91.1" y="139.7">单片机控制重启</text>
</g>
<text font-size="2.9" x="248.1" y="198.3">AirM2M</text>
<g font-size="2.6">
<text x="22.1" y="62.7">1.把PWRKEY管脚拉低1.5s后开机，开机成功后PWRKEY管脚可以释放。</text>
<text x="22.1" y="68.7">2.可以通过检测 V_GLOBAL_1V8 管脚的电平来判别模块是否开机。</text>
<text x="22" y="75">3.按键附近需放置一个TVS管用作ESD防护。</text>
<text x="22" y="80.1">4.PWRKEY 的电压域是VBAT，如果用单片机控制开机的话需要加一个三极管。</text>
<text x="165" y="81.6">1.ADC脚的电压输入范围为0~VBAT;分辨率11bits。</text>
<text x="21.6" y="85.3">5.可以通过一个1k电阻直接将PWRKEY拉低，实现上电自动开机。</text>
<text x="165" y="86.6">2.分压电阻请选用1%精密电阻。阻值要高（10K级以上），减少耗流及避免灌电。</text>
<text x="165" y="91.7">3.模块的VBAT管脚内部也连接到了ADC，可以读取VBAT管脚的电压。</text>
<text x="29.2" y="174.2">1.拉低 RESET_IN_N 引脚 1s 以上可使模块复位。</text>
<text x="29.2" y="178.9">2.RESET_IN_N信号对干扰比较敏感， 因此建议在模块接口板上的走线应尽量的短，且需包地处理。</text>
<text x="29.2" y="184.3">3.RESET_IN_N 的电压域是VBAT，如果用单片机控制重启的话需要加一个三极管。</text>
</g>
<text font-size="1.8" x="248" y="192.7">Hardware DEPT.</text>
<g font-size="1.5">
<text x="248.5" y="188.1">ADC_RESET</text>
<text x="280" y="202.2">3</text>
<text x="286.3" y="202.4">14</text>
</g>
<text font-size="1.3" x="247.4" y="184.1">Air724UG 参考设计</text>
<g font-size="1">
<text x="281.4" y="184">V1.0</text>
<text x="282" y="188">A2</text>
<text x="239.1" y="202.1">Loukanghua</text>
</g>
<g font-size=".9">
<text x="82.9" y="35.9">PWRKEY</text>
<text x="24.2" y="42">1</text>
<text x="34.1" y="37.6">S5</text>
<text x="43.9" y="42">3</text>
<text x="95.7" y="40.7">3</text>
<text x="98.6" y="40.2">Q1</text>
<text x="24.2" y="44.5">2</text>
<text x="43.9" y="44.5">4</text>
<text x="59.1" y="42.2">PWRKEY</text>
<text x="95.7" y="46.9">2</text>
<text x="99.8" y="43.2">1</text>
<text x="108.4" y="45.4">10k</text>
<text x="108.5" y="42.2">R5</text>
<text x="118.8" y="43.5">MCU_GPIO</text>
<text x="167.4" y="44.7">VOLTAGE_INPUT_1</text>
<text x="202.9" y="44.7">VOLTAGE_INPUT_2</text>
<text x="32.6" y="48.6">IT-1157P</text>
<text x="48.4" y="49.6" transform="rotate(-90 48.4 49.6)">TVS12</text>
<text x="102.8" y="49.1" transform="rotate(-90 102.8 49.1)">R6</text>
<text x="106" y="49.6" transform="rotate(-90 106 49.6)">100K</text>
<text x="181.5" y="51.7" transform="rotate(-90 181.5 51.7)">R1</text>
<text x="184.7" y="51.9" transform="rotate(-90 184.7 51.9)">10k</text>
<text x="217" y="51.7" transform="rotate(-90 217 51.7)">R3</text>
<text x="220.2" y="51.9" transform="rotate(-90 220.2 51.9)">10k</text>
<text x="198.4" y="56.4">ADC2</text>
<text x="233.9" y="56.4">ADC3</text>
<text x="181.5" y="63.1" transform="rotate(-90 181.5 63.1)">R2</text>
<text x="184.7" y="63.3" transform="rotate(-90 184.7 63.3)">10k</text>
<text x="189.9" y="61.7">C4</text>
<text x="190.5" y="65.6">1000PF</text>
<text x="217" y="63.1" transform="rotate(-90 217 63.1)">R4</text>
<text x="220.2" y="63.3" transform="rotate(-90 220.2 63.3)">10k</text>
<text x="225.4" y="61.7">C5</text>
<text x="226" y="65.6">1000PF</text>
<text x="44.3" y="148">S6</text>
<text x="90.2" y="148.8">RESET_IN_N</text>
<text x="34.3" y="152.4">1</text>
<text x="34.3" y="154.9">2</text>
<text x="54.1" y="152.4">3</text>
<text x="54.1" y="154.9">4</text>
<text x="61.8" y="155.9">C83</text>
<text x="69.3" y="152.9">RESET_IN_N</text>
<text x="104.6" y="153.6">3</text>
<text x="107.4" y="153.1">Q2</text>
<text x="117.4" y="155.2">R7</text>
<text x="42.7" y="159">IT-1157P</text>
<text x="62.1" y="158.6">1000PF</text>
<text x="104.6" y="159.9">2</text>
<text x="108.6" y="156.2">1</text>
<text x="117.3" y="158.4">10k</text>
<text x="127.7" y="156.4">MCU_GPIO</text>
<text x="111.7" y="162.1" transform="rotate(-90 111.7 162.1)">R8</text>
<text x="114.9" y="162.5" transform="rotate(-90 114.9 162.5)">100K</text>
<text x="228.2" y="184.3">TITLE:</text>
<text x="274.1" y="184.2">REV:</text>
<text x="228.2" y="191.9">DEPARTMENT:</text>
<text x="228.2" y="188.1">DOCUMENT NO.:</text>
<text x="274.2" y="188.1">SIZED:</text>
<text x="228.2" y="195.7">COMPANY:</text>
<text x="229.1" y="202.3">DESIGNER:</text>
<text x="250.7" y="202.3">Last Saved Date:</text>
<text x="262.7" y="202.2">2021/2/24</text>
<text x="274.1" y="202.3">SHEET:</text>
<text x="283" y="202.2">OF</text>
</g>
</svg>
